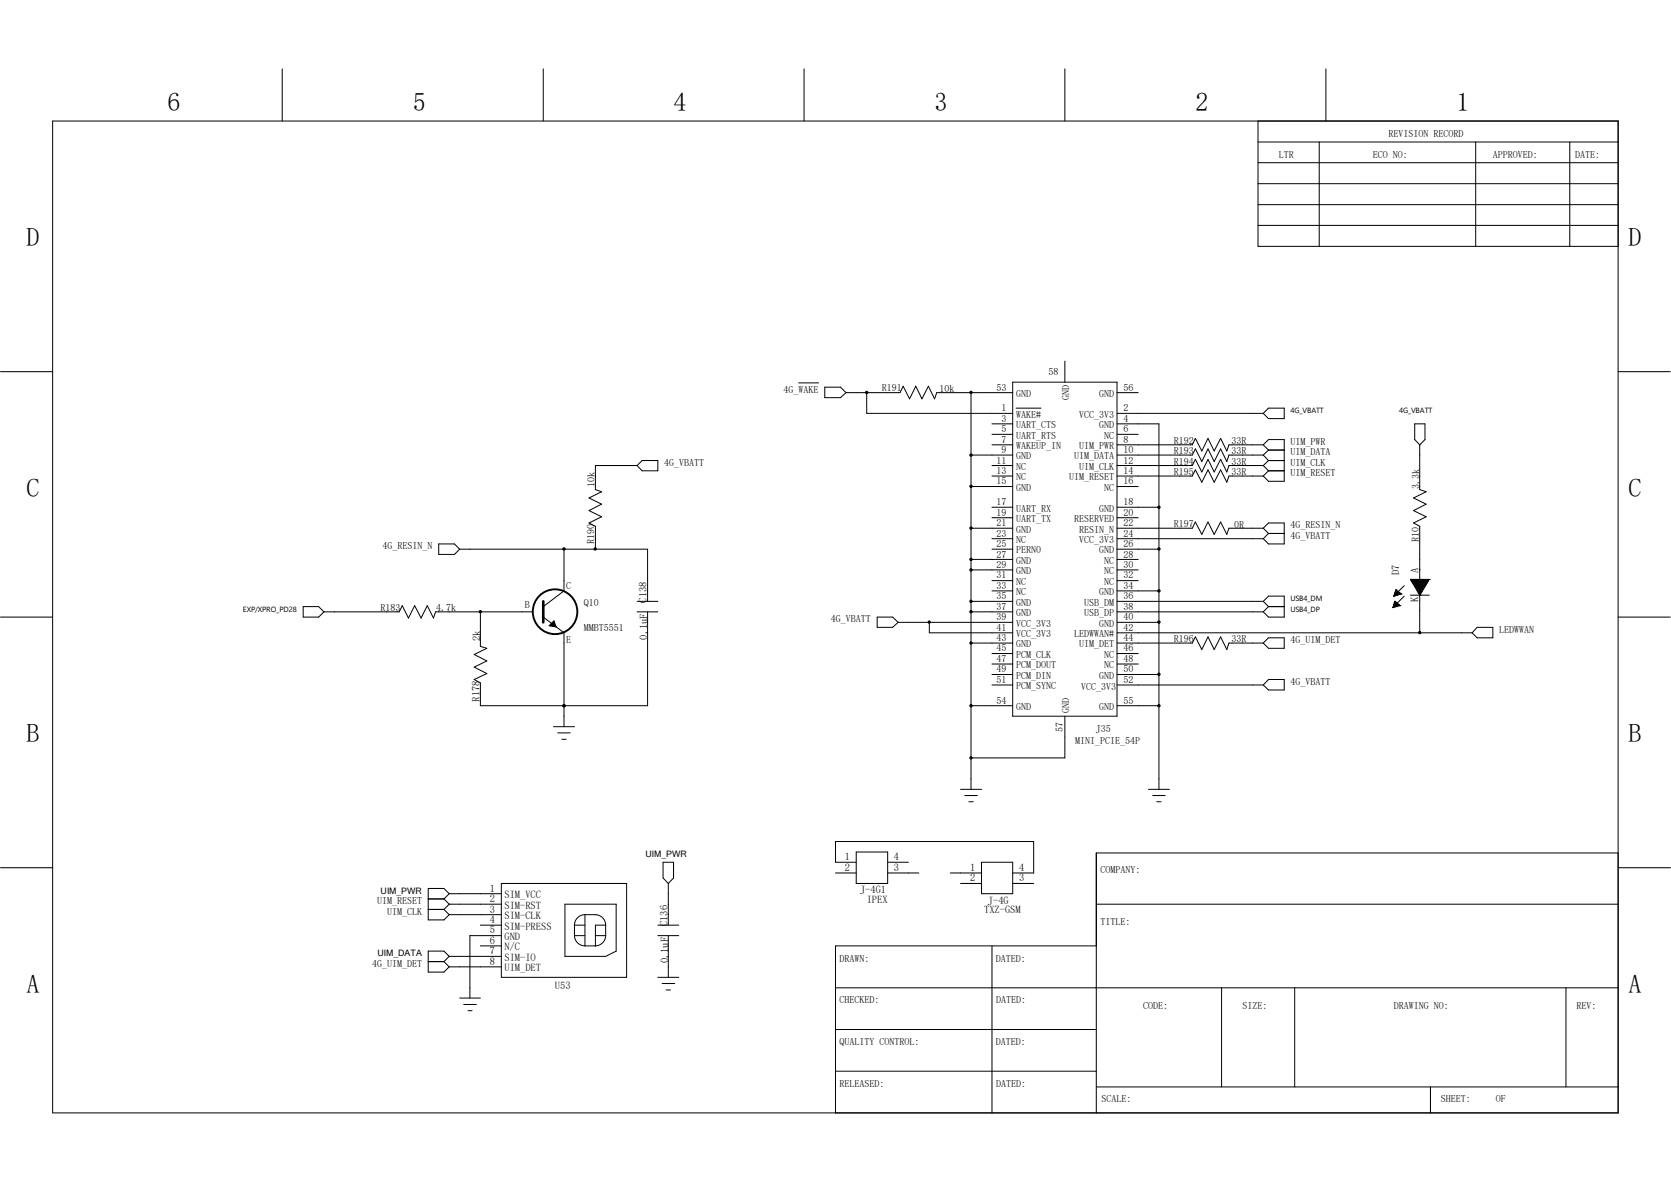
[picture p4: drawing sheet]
<svg xmlns="http://www.w3.org/2000/svg" width="297mm" height="210mm" viewBox="0 0 297 210" stroke-linecap="round" stroke-linejoin="round" font-family="sans-serif">
<g fill="none" stroke="#000" stroke-width=".18">
<path d="M50.2 12.2v9.3M96.6 12.2v9.3M142.9 12.2v9.3M189.3 12.2v9.3M235.7 12.2v9.3M9.4 21.5h278.2v176.2h-278.2zM223.6 25.2h64M223.6 28.9h64M223.6 36.4h64M223.6 21.5v22.3h64M223.6 32.6h64M234.5 25.2v18.6"/>
<path d="M262.3 25.2v18.6M279 25.2v18.6M223.6 40h64M.1 66h9.3M141.9 68h3.6M146.6 68.8h2.8l1 1-1 .9h-2.8zM150.4 69.8h9.6l.5-1.2 1.2 2.3 1.1-2.3 1.1 2.3 1.1-2.3 1.1 2.3 .4-1.1h13.5M154.1 69.8v3.6h25.9M172.6 69.8v70.5M176.3 75.3h3.7M176.3 77.2h3.7M176.3 79h3.7"/>
<path d="M180 67.9h18.5v59.4h-18.5zM180.6 72.5h4.4M189.3 64.2v3.7M198.5 73.4h26M198.5 75.3h7.5v65M198.5 77.2h3.8M198.5 79h13.4l.6-1.1 1.1 2.2 1.1-2.2 1.1 2.2 1.2-2.2 1.1 2.2 .3-1.1h6.1M198.5 69.8h3.8M224.5 79l1-.9h2.8v7.4h-2.8l-1-.9M224.5 79l1 1M225.5 72.5h2.8v1.9h-2.8l-1-1zM225.5 80h2.8"/>
<path d="M225.5 80l-1 .9M251.5 75.3h1.8v2.8l-1 .9-.8-.9zM252.3 79v8l1.2 .4-2.3 1.1 2.3 1.1-2.3 1.1 2.3 1.1-2.3 1.1 1.1 .6v18.9M287.6 66h9.3M78 96.6h2.8l.9 1-.9 .9h-2.8zM81.7 97.6h33.4v9.2M100.2 97.6v7.4l-3.6 2.8M113.2 82.7h-7.4v4.3l1.1 .4-2.2 1.1 2.2 1.1-2.2 1.1 2.2 1.1-2.2 1.1 1.1 .6v4.1M114.1 81.8h2.8v1.9h-2.8l-.9-1zM172.6 80.9h7.4M172.6 86.4h7.4M172.6 93.9h7.4"/>
<path d="M172.6 99.4h7.4M176.3 82.7h3.7M176.3 84.6h3.7M176.3 90.1h3.7M176.3 92h3.7M176.3 95.7h3.7M176.3 97.6h3.7M198.5 80.9h13.4l.6-1.1 1.1 2.2 1.1-2.2 1.1 2.2 1.2-2.2 1.1 2.2 .3-1.1h6.1M198.5 82.7h13.4l.6-1.1 1.1 2.3 1.1-2.3 1.1 2.3 1.2-2.3 1.1 2.3 .3-1.2h6.1M198.5 84.6h13.4l.6-1.1 1.1 2.2 1.1-2.2 1.1 2.2 1.2-2.2 1.1 2.2 .3-1.1h6.1M198.5 86.4h3.8M198.5 90.1h7.5"/>
<path d="M198.5 92h3.8M198.5 93.9h13.4l.6-1.1 1.1 2.2 1.1-2.2 1.1 2.2 1.2-2.2 1.1 2.2 .3-1.1h6.1M198.5 95.7h26M198.5 97.6h7.5M198.5 99.4h3.8M224.5 93.9l1-1h2.8v3.7h-2.8l-1-.9M224.5 93.9l1 .9M224.5 80.9l1 .9M224.5 82.7l1 1M225.5 83.7h2.8M225.5 81.8h2.8M225.5 94.8h2.8"/>
<path d="M225.5 94.8l-1 .9M225.5 81.8l-1 .9M225.5 83.7l-1 .9M.1 109.6h9.3M53.9 107.8h2.7l1 .9-1 .9h-2.7zM57.6 108.7h13.4l.5-1.1 1.1 2.2 1.1-2.2 1.1 2.2 1.1-2.2 1.1 2.2 .4-1.1h17.3M85.4 108.7v6.2l1.1 .3-2.2 1.1 2.2 1.1-2.2 1.1 2.2 1.2-2.2 1 1.1 .6v4.1h29.7v-16.7M96.6 109.6l3.6 2.8v16.7M97.6 111.2h.1M97.7 111.1h1M97.8 111v.2M97.9 110.9h.7"/>
<path d="M98 110.8v.5M98 110.7h.6M98.2 110.6v.7M98.3 110.6h.2M98.3 111.3h.5M98.4 110.4v.9M98.4 110.4h.1M98.4 110.4l-.8 .8M98.4 110.4l.4 1-1.2-.2M98.6 110.7v.6M98.8 111.2v.2M113.2 108.7h3.7"/>
<path d="M113.2 106.8h3.7M155.9 109.6h2.8l.9 1-.9 .9h-2.8zM159.6 110.6h20.4M165.2 110.6v1.8h14.8M172.6 108.7h7.4M172.6 106.8h7.4M172.6 101.3h7.4M172.6 114.3h7.4M176.3 103.2h3.7M176.3 105h3.7M176.3 116.1h3.7M176.3 118h3.7"/>
<path d="M176.3 119.8h3.7M198.5 110.6h7.5M198.5 108.7h26M198.5 106.8h26M198.5 101.3h3.8M198.5 103.2h3.8M198.5 105h7.5M198.5 112.4h63.2M198.5 114.3h13.4l.6-1.1 1.1 2.2 1.1-2.2 1.1 2.2 1.2-2.2 1.1 2.2 .3-1.1h6.1M198.5 116.1h3.8M198.5 118h3.8M198.5 119.8h7.5"/>
<path d="M224.5 106.8l1-.9h2.8v3.7h-2.8l-1-.9M224.5 106.8l1 1M225.5 107.8h2.8M225.5 113.3h2.8v1.9h-2.8l-1-.9zM225.5 107.8l-1 .9M247.6 107.9h.1M247.6 107.8h.7M247.7 107.6h1.1M247.7 105.9h.1M247.8 105.7h.7M247.8 107.2h.6M247.9 106.8h.1"/>
<path d="M247.9 105.5h1.1M247.9 106.8v1.1M247.9 106.8l-.3 1.1M247.9 106.8l.8 .6M247.9 107h.3M248 105.2h.6M248.1 105h.2M248.1 104.8h.1M248.1 104.8l-.4 1.1M248.1 104.8l.7 .6M248.1 104.8v1M248.1 107v.8"/>
<path d="M248.3 104.9v.8M248.3 107.1v.6M248.5 105.1v.6M248.5 107.3v.4M248.7 105.2v.4M248.7 107.4v.2M248.7 107.4l.1 .2M248.7 107.4h-1v.5M248.8 107.6h.1M248.8 105.4h-.9v.4M248.8 105.4l.2 .1M248.8 105.4v.2"/>
<path d="M248.8 107.6l-1.2 .3M249 105.5h.1M249 105.5l-1.3 .4M249.6 104.1l-1.9 1.8M249.6 105.9l-1.9 1.9M250.7 103h.1M250.7 105.7h3.3M250.7 103h3.3M250.7 103l1.6 2.7M250.8 103.2h3.1M250.9 103v.3M251 103.3h2.8"/>
<path d="M251 103.5h2.7M251.1 103v.6M251.1 103.7h2.5M251.2 103v.9h2.3v-.9M251.4 104.1h2M251.5 103v1.2h1.8v-1.2M251.6 104.4h1.6M251.6 103v1.5M251.7 104.6h1.3M251.8 103v1.8h1.1v-1.8M251.9 105h.9M252 105.2h.7"/>
<path d="M252 103v2.1M252.1 105.4h.5M252.2 103v2.5M252.3 105.5h.2M252.3 105.7h.1M252.6 103v2.4M252.7 103v2.1M253.1 103v1.5M253.7 103v.5M253.9 103v.3M254 103h.1M254 103l-1.7 2.7"/>
<path d="M262.6 111.5h2.7v1.8h-2.7l-.9-.9zM287.6 109.6h9.3M98.4 129.1h3.7M99.1 130.2h2.2M99.9 131.4h.7M100.2 125.4h.1M172.6 125.4h7.4M176.3 121.7h3.7M189.3 127.3v7.4h-16.7M198.5 121.7h26M198.5 125.4h7.5M225.5 120.7h2.8v1.9h-2.8l-1-.9z"/>
<path d="M.1 154.2h9.3M76.1 159.7h2.8M78.9 159.7l.9 1M79.8 158.8h9.3M79.8 158.8l-.9 .9M79.8 158.8l-.9-.9h-2.8v5.5h2.8l.9-.9M89.1 157h22.3v16.7h-22.3zM117.9 153.2h1.8v2.8l-.9 1-.9-1zM118.8 157v7.4M148.5 155.1h3.7M152.2 153.2h-3.7v-3.7h35.2v5.6h-3.7M152.2 151.4h5.6v5.6h-5.6z"/>
<path d="M157.8 153.2h3.7M157.8 155.1h5.5M168.9 155.1h5.6M170.7 157h3.8M170.7 140.3h3.8M171.5 141.4h2.2M172.2 142.5h.8M174.5 153.2h5.5v5.6h-5.5zM180 157h3.7M204.1 140.3h3.8M204.9 141.4h2.2M205.6 142.5h.8"/>
<path d="M287.6 151.6h-92.7v46.1M287.7 154.2h9.2M76.1 161.6h2.8M76.1 170.9h2.8M78.9 161.6l.9 .9M78.9 170.9l.9 .9M79.8 160.7h9.3M79.8 169.9h9.3M79.8 162.5h9.3M79.8 171.8h9.3M79.8 169.9l-.9-.9h-2.8v3.7h2.8l.9-.9M79.8 160.7l-.9 .9"/>
<path d="M79.8 169.9l-.9 1M81.7 177.3h3.7M82.4 178.5h2.3M83.2 179.6h.7M85.4 168.1h3.7M85.4 164.4h3.7M89.1 166.2h-5.6v11.1M100.4 160.7h9.1v8.3l-1.8 .9h-7.3zM102.1 166.2a1.86 1.86 0 0 0 1.9 1.9M102.1 166.2h1.9M102.1 164.4h1.9M102.1 164.4v1.8"/>
<path d="M104 168.1h1.8M104 162.5v5.6M104 162.5h1.8M104 162.5a1.86 1.86 0 0 0-1.9 1.9M105.8 162.5a1.86 1.86 0 0 1 1.9 1.9M107.7 166.2a1.86 1.86 0 0 1-1.9 1.9M107.7 164.4v1.8h-1.9M107.7 164.4h-1.9v3.7M116.9 173.7h3.7M116.9 166.2h3.7M116.9 164.4h3.7M117.7 174.8h2.2"/>
<path d="M118.4 175.9h.8M118.8 166.2v7.5M148.5 175.5h139.1M176.3 168.1v29.6M194.9 160.7h92.7M194.9 168.1h-46.4v29.6M217.1 175.5v17.6M230.1 175.5v17.6M278.3 175.5v17.6M148.5 182.9h46.4M148.5 190.3h46.4M194.9 193.1h92.7"/>
<path d="M254.3 193.1v4.6"/>
</g>
<circle cx="98.6" cy="108.7" r="4" fill="none" stroke="#000" stroke-width=".34"/>
<path d="M96.6 106.8v3.8" fill="none" stroke="#000" stroke-width=".47"/>
<g fill="#000" stroke="#000" stroke-width=".18">
<circle cx="154.1" cy="69.7" r=".21"/>
<circle cx="172.6" cy="69.7" r=".21"/>
<circle cx="100.2" cy="97.5" r=".21"/>
<circle cx="105.8" cy="97.5" r=".21"/>
<circle cx="172.6" cy="86.4" r=".21"/>
<circle cx="172.6" cy="80.9" r=".21"/>
<circle cx="172.6" cy="93.8" r=".21"/>
<circle cx="172.6" cy="99.4" r=".21"/>
<circle cx="206" cy="90.1" r=".21"/>
<circle cx="206" cy="97.5" r=".21"/>
<circle cx="85.4" cy="108.7" r=".21"/>
<circle cx="165.2" cy="110.5" r=".2"/>
<circle cx="172.6" cy="114.3" r=".21"/>
<circle cx="172.6" cy="106.8" r=".21"/>
<circle cx="172.6" cy="108.7" r=".21"/>
<circle cx="172.6" cy="101.3" r=".21"/>
<circle cx="206" cy="119.8" r=".21"/>
<circle cx="206" cy="105" r=".21"/>
<circle cx="206" cy="110.5" r=".21"/>
<circle cx="252.3" cy="112.4" r=".21"/>
<circle cx="100.2" cy="125.4" r=".21"/>
<circle cx="172.6" cy="125.4" r=".21"/>
<circle cx="172.6" cy="134.7" r=".21"/>
<circle cx="206" cy="125.4" r=".21"/>
</g>
<g font-size="4.6">
<text x="29.8" y="19.6">6</text>
<text x="73.4" y="19.6">5</text>
<text x="119.7" y="19.6">4</text>
<text x="166.1" y="19.6">3</text>
<text x="212.5" y="19.6">2</text>
<text x="258.9" y="19.6">1</text>
<text x="4.7" y="43.8">D</text>
<text x="289.5" y="43.8">D</text>
<text x="4.7" y="88.3">C</text>
<text x="289.5" y="88.3">C</text>
<text x="4.7" y="131.9">B</text>
<text x="289.5" y="131.9">B</text>
<text x="4.7" y="176.4">A</text>
<text x="289.5" y="176.4">A</text>
</g>
<g font-size="1.9">
<text x="252.1" y="101.8" transform="rotate(-90 252.1 101.8)">A</text>
<text x="114.9" y="107.1" transform="rotate(-90 114.9 107.1)">C138</text>
<text x="248.7" y="102.2" transform="rotate(-90 248.7 102.2)">D7</text>
<text x="252.1" y="107" transform="rotate(-90 252.1 107)">K</text>
<text x="85.3" y="113.9" transform="rotate(-90 85.3 113.9)">2k</text>
<text x="115" y="113.6" transform="rotate(-90 115 113.6)">0.1uF</text>
<text x="85.2" y="124.7" transform="rotate(-90 85.2 124.7)">R178</text>
<text x="150.2" y="152.9">1</text>
<text x="150.2" y="154.7">2</text>
<text x="158.9" y="152.9">4</text>
<text x="158.9" y="154.7">3</text>
<text x="172.4" y="154.7">1</text>
<text x="181.1" y="154.7">4</text>
<text x="87.1" y="158.4">1</text>
<text x="87.1" y="160.3">2</text>
<text x="89.7" y="159.6">SIM_VCC</text>
<text x="89.7" y="161.5">SIM-RST</text>
<text x="152.9" y="158.7">J-4G1</text>
<text x="154.1" y="160.4">IPEX</text>
<text x="172.4" y="156.6">2</text>
<text x="175.6" y="160.6">J-4G</text>
<text x="181.1" y="156.6">3</text>
<text x="87.1" y="162.1">3</text>
<text x="87.1" y="164">4</text>
<text x="87.1" y="165.9">5</text>
<text x="87.1" y="167.7">6</text>
<text x="89.7" y="163.3">SIM-CLK</text>
<text x="89.7" y="165.2">SIM-PRESS</text>
<text x="89.7" y="167">GND</text>
<text x="118.6" y="164.5" transform="rotate(-90 118.6 164.5)">C136</text>
<text x="174.9" y="162.3">TXZ-GSM</text>
<text x="87.1" y="169.5">7</text>
<text x="87.1" y="171.4">8</text>
<text x="89.7" y="168.9">N/C</text>
<text x="89.7" y="170.7">SIM-IO</text>
<text x="89.7" y="172.6">UIM_DET</text>
<text x="118.7" y="171.2" transform="rotate(-90 118.7 171.2)">0.1uF</text>
<text x="98.6" y="175.6">U53</text>
</g>
<g font-size="1.8">
<text x="227.3" y="28">LTR</text>
<text x="244" y="28">ECO NO:</text>
<text x="246.8" y="24.3">REVISION RECORD</text>
<text x="265.3" y="28">APPROVED:</text>
<text x="280" y="28">DATE:</text>
<text x="139.3" y="69.8">4G_WAKE</text>
<text x="156.7" y="69.6">R191</text>
<text x="167" y="69.6">10k</text>
<text x="177.1" y="69.4">53</text>
<text x="180.6" y="70.5">GND</text>
<text x="186.4" y="66.7">58</text>
<text x="190" y="71.1" transform="rotate(-90 190 71.1)">GND</text>
<text x="195.4" y="70.5">GND</text>
<text x="199.7" y="69.4">56</text>
<text x="178" y="73.1">1</text>
<text x="178" y="74.9">3</text>
<text x="178" y="76.8">5</text>
<text x="180.6" y="74.2">WAKE#</text>
<text x="180.6" y="76.1">UART_CTS</text>
<text x="180.6" y="77.9">UART_RTS</text>
<text x="191.8" y="74.2">VCC_3V3</text>
<text x="195.4" y="76.1">GND</text>
<text x="196.3" y="77.9">NC</text>
<text x="199.7" y="73.1">2</text>
<text x="199.7" y="74.9">4</text>
<text x="199.7" y="76.8">6</text>
<text x="118.1" y="82.7">4G_VBATT</text>
<text x="177.1" y="82.4">11</text>
<text x="178" y="78.7">7</text>
<text x="178" y="80.5">9</text>
<text x="180.6" y="79.8">WAKEUP_IN</text>
<text x="180.6" y="81.6">GND</text>
<text x="180.6" y="83.5">NC</text>
<text x="190.9" y="81.6">UIM_DATA</text>
<text x="191.8" y="79.8">UIM_PWR</text>
<text x="191.8" y="83.5">UIM_CLK</text>
<text x="199.7" y="78.7">8</text>
<text x="199.7" y="80.5">10</text>
<text x="199.7" y="82.4">12</text>
<text x="208.7" y="78.8">R192</text>
<text x="208.7" y="80.7">R193</text>
<text x="208.7" y="82.5">R194</text>
<text x="218.9" y="78.9">33R</text>
<text x="218.9" y="80.7">33R</text>
<text x="218.9" y="82.6">33R</text>
<text x="229.4" y="79">UIM_PWR</text>
<text x="229.4" y="80.9">UIM_DATA</text>
<text x="229.4" y="82.7">UIM_CLK</text>
<text x="105.7" y="86.5" transform="rotate(-90 105.7 86.5)">10k</text>
<text x="177.1" y="84.2">13</text>
<text x="177.1" y="86.1">15</text>
<text x="177.1" y="89.8">17</text>
<text x="180.6" y="85.3">NC</text>
<text x="180.6" y="87.2">GND</text>
<text x="190" y="85.3">UIM_RESET</text>
<text x="196.3" y="87.2">NC</text>
<text x="199.7" y="84.2">14</text>
<text x="199.7" y="86.1">16</text>
<text x="199.7" y="89.8">18</text>
<text x="208.7" y="84.4">R195</text>
<text x="218.9" y="84.4">33R</text>
<text x="229.4" y="84.6">UIM_RESET</text>
<text x="252.2" y="86.9" transform="rotate(-90 252.2 86.9)">3.3k</text>
<text x="177.1" y="91.7">19</text>
<text x="177.1" y="93.5">21</text>
<text x="177.1" y="95.3">23</text>
<text x="180.6" y="90.9">UART_RX</text>
<text x="180.6" y="92.8">UART_TX</text>
<text x="180.6" y="94.6">GND</text>
<text x="190.9" y="92.8">RESERVED</text>
<text x="191.8" y="94.6">RESIN_N</text>
<text x="195.4" y="90.9">GND</text>
<text x="199.7" y="91.7">20</text>
<text x="199.7" y="93.5">22</text>
<text x="199.7" y="95.3">24</text>
<text x="208.7" y="93.7">R197</text>
<text x="219.4" y="93.7">0R</text>
<text x="229.4" y="93.9">4G_RESIN_N</text>
<text x="229.4" y="95.7">4G_VBATT</text>
<text x="68" y="97.6">4G_RESIN_N</text>
<text x="105.6" y="96.7" transform="rotate(-90 105.6 96.7)">R190</text>
<text x="177.1" y="97.2">25</text>
<text x="177.1" y="99.1">27</text>
<text x="177.1" y="100.9">29</text>
<text x="180.6" y="96.5">NC</text>
<text x="180.6" y="98.3">PERN0</text>
<text x="180.6" y="100.2">GND</text>
<text x="191.8" y="96.5">VCC_3V3</text>
<text x="195.4" y="98.3">GND</text>
<text x="196.3" y="100.2">NC</text>
<text x="199.7" y="97.2">26</text>
<text x="199.7" y="99.1">28</text>
<text x="199.7" y="100.9">30</text>
<text x="252.2" y="96.3" transform="rotate(-90 252.2 96.3)">R10</text>
<text x="93.3" y="108">B</text>
<text x="100.6" y="104.6">C</text>
<text x="103.8" y="107.6">Q10</text>
<text x="177.1" y="102.8">31</text>
<text x="177.1" y="104.6">33</text>
<text x="177.1" y="106.5">35</text>
<text x="180.6" y="102">GND</text>
<text x="180.6" y="103.9">NC</text>
<text x="180.6" y="105.7">NC</text>
<text x="180.6" y="107.6">GND</text>
<text x="192.7" y="107.6">USB_DM</text>
<text x="195.4" y="105.7">GND</text>
<text x="196.3" y="102">NC</text>
<text x="196.3" y="103.9">NC</text>
<text x="199.7" y="102.8">32</text>
<text x="199.7" y="104.6">34</text>
<text x="199.7" y="106.5">36</text>
<text x="67.6" y="108.5">R183</text>
<text x="77.5" y="108.5">4.7k</text>
<text x="103.8" y="112.1">MMBT5551</text>
<text x="147.7" y="110.6">4G_VBATT</text>
<text x="177.1" y="108.3">37</text>
<text x="177.1" y="110.2">39</text>
<text x="177.1" y="112.1">41</text>
<text x="177.1" y="113.9">43</text>
<text x="180.6" y="109.5">GND</text>
<text x="180.6" y="111.3">VCC_3V3</text>
<text x="180.6" y="113.2">VCC_3V3</text>
<text x="190.9" y="113.2">LEDWWAN#</text>
<text x="192.7" y="109.5">USB_DP</text>
<text x="195.4" y="111.3">GND</text>
<text x="199.7" y="108.3">38</text>
<text x="199.7" y="110.2">40</text>
<text x="199.7" y="112.1">42</text>
<text x="199.7" y="113.9">44</text>
<text x="266.5" y="112.4">LEDWWAN</text>
<text x="100.6" y="114.3">E</text>
<text x="177.1" y="115.7">45</text>
<text x="177.1" y="117.6">47</text>
<text x="177.1" y="119.5">49</text>
<text x="180.6" y="115">GND</text>
<text x="180.6" y="116.9">PCM_CLK</text>
<text x="180.6" y="118.7">PCM_DOUT</text>
<text x="191.8" y="115">UIM_DET</text>
<text x="196.3" y="116.9">NC</text>
<text x="196.3" y="118.7">NC</text>
<text x="199.7" y="115.7">46</text>
<text x="199.7" y="117.6">48</text>
<text x="199.7" y="119.5">50</text>
<text x="208.7" y="114.1">R196</text>
<text x="218.9" y="114.1">33R</text>
<text x="229.4" y="114.3">4G_UIM_DET</text>
<text x="177.1" y="121.3">51</text>
<text x="177.1" y="125">54</text>
<text x="180.6" y="120.6">PCM_DIN</text>
<text x="180.6" y="122.5">PCM_SYNC</text>
<text x="192.2" y="122.6">VCC_3V3</text>
<text x="195.4" y="120.6">GND</text>
<text x="199.7" y="121.3">52</text>
<text x="199.7" y="125">55</text>
<text x="229.4" y="121.7">4G_VBATT</text>
<text x="180.6" y="126.2">GND</text>
<text x="188.9" y="130.1" transform="rotate(-90 188.9 130.1)">57</text>
<text x="190" y="126.7" transform="rotate(-90 190 126.7)">GND</text>
<text x="194.8" y="130.1">J35</text>
<text x="195.4" y="126.2">GND</text>
<text x="191.1" y="132.1">MINI_PCIE_54P</text>
<text x="195.6" y="155.1">COMPANY:</text>
<text x="67" y="160.7">UIM_RESET</text>
<text x="68.8" y="162.5">UIM_CLK</text>
<text x="195.6" y="164.4">TITLE:</text>
<text x="66.1" y="171.8">4G_UIM_DET</text>
<text x="149.2" y="170.9">DRAWN:</text>
<text x="177" y="170.9">DATED:</text>
<text x="149.2" y="178.3">CHECKED:</text>
<text x="177" y="178.3">DATED:</text>
<text x="203.2" y="179.2">CODE:</text>
<text x="220.9" y="179.2">SIZE:</text>
<text x="247.7" y="179.2">DRAWING NO:</text>
<text x="280.2" y="179.2">REV:</text>
<text x="149.2" y="185.7">QUALITY CONTROL:</text>
<text x="177" y="185.7">DATED:</text>
<text x="149.2" y="193.1">RELEASED:</text>
<text x="177" y="193.1">DATED:</text>
<text x="195.8" y="195.9">SCALE:</text>
<text x="256.1" y="195.9">SHEET:</text>
<text x="265.9" y="195.9">OF</text>
</g>
<g font-size="1.6">
<text x="114.7" y="152.3">UIM_PWR</text>
<text x="67.6" y="158.8">UIM_PWR</text>
<text x="67.1" y="169.9">UIM_DATA</text>
</g>
<g font-size="1.3">
<text x="229.4" y="73.4">4G_VBATT</text>
<text x="248.7" y="73.4">4G_VBATT</text>
<text x="229.4" y="106.8">USB4_DM</text>
<text x="43.2" y="108.7">EXP/XPRO_PD28</text>
<text x="229.4" y="108.7">USB4_DP</text>
</g>
</svg>
